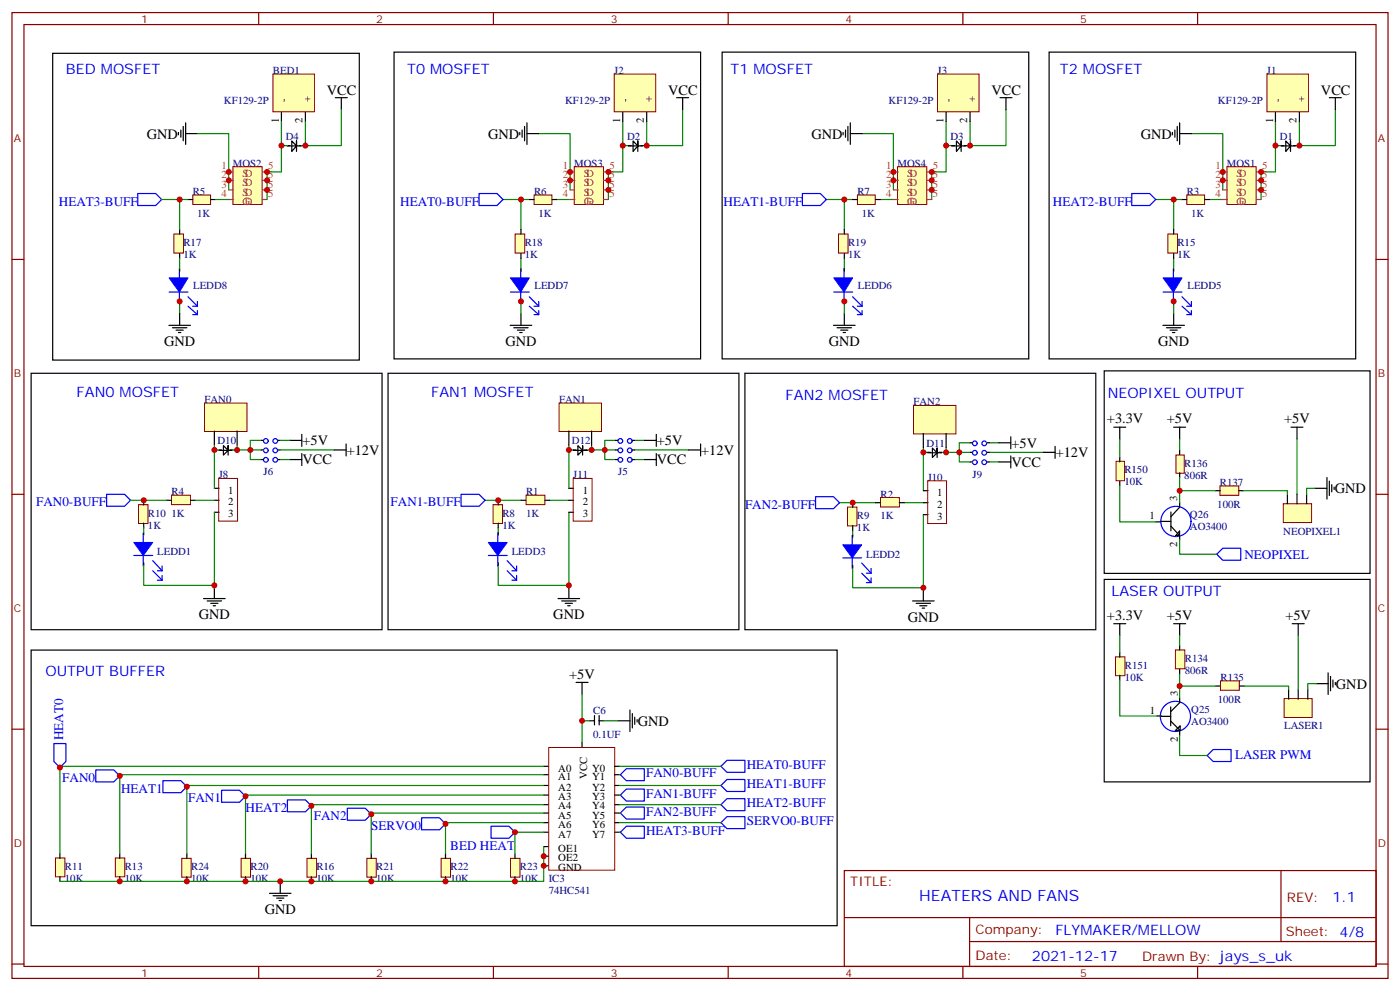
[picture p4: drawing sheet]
<svg xmlns="http://www.w3.org/2000/svg" width="412mm" height="292mm" viewBox="0 0 412 292" stroke-linecap="round" stroke-linejoin="round" font-family="sans-serif">
<g fill="none" stroke="#870000" stroke-width=".35">
<path d="M3.5 3.7h405.4v284.3h-405.4zM7.1 7.2h398.2v277.3h-398.2zM76.2 3.7v3.5M145.3 3.7v3.5M214.5 3.7v3.5M283.6 3.7v3.5M352.8 3.7v3.5M3.5 76.4h3.6M405.3 76.4h3.6M3.5 145.5h3.6M405.3 145.5h3.6M3.5 214.7h3.6"/>
<path d="M405.3 214.7h3.6M248.7 256.3h156.6v28.2h-156.6zM377.3 256.3v20.9M248.7 270.1h156.5M285.6 277.2h119.6M285.6 270.1v14.2M3.5 283.8h3.6M76.2 284.5v3.5M145.3 284.5v3.5M214.5 284.5v3.5M283.6 284.5v3.5M352.8 284.5v3.5"/>
<path d="M405.3 283.8h3.6"/>
</g>
<path d="M80.4 21.8h12.2v11.1h-12.2z" fill="#ffffb0" stroke="#800000" stroke-width=".29"/>
<path d="M82.9 33v2.8M90 33v2.8M52.9 79.2v.7M52.9 88v.7" fill="none" stroke="#000" stroke-width=".35"/>
<path d="M52.8 79v9.8M49.8 86h5.6M55.4 87.4l2.7 2.7M55.4 90.1l2.7 2.5M56.8 90.1h1.3M56.8 92.6h1.3M58.1 88.8v1.3M58.1 91.4v1.2" fill="none" stroke="#00f" stroke-width=".35"/>
<path d="M49.8 81.8h5.6l-2.6 4.2z" fill="#00f" stroke="#00f" stroke-width=".29"/>
<path d="M68.6 49.1h8.6v11.1h-8.6z" fill="#ffffb0" stroke="#800000" stroke-width=".29"/>
<path d="M67.4 50.6h1.4M67.4 53.1h1.4M67.4 55.9h1.4M67.4 58.7h1.4M77.3 50.6h1.4M77.3 53.1h1.4M77.3 55.9h1.4M77.3 58.7h1.4" fill="none" stroke="#cc4026" stroke-width=".35"/>
<path d="M84.6 43h2.7M84.7 42.9h.7M88.2 42.9h.7M88.7 43h-1.4l-1.4-1.5v3.1l1.4-1.6v-1.5v3.1" fill="none" stroke="#000" stroke-width=".35"/>
<path d="M51.2 68.9h2.8v5.6h-2.8z" fill="#ffffb0" stroke="#800000" stroke-width=".29"/>
<path d="M52.9 67.6v1.3M52.9 74.6v1.4" fill="none" stroke="#000" stroke-width=".35"/>
<path d="M56.8 57.4h5.2v2.8h-5.2z" fill="#ffffb0" stroke="#800000" stroke-width=".29"/>
<g fill="none" stroke="#000" stroke-width=".35">
<path d="M52.6 39v.7M53.3 38.3v2.1M54 37.2v4.3M54.7 39.3h3.5M54.7 36.2v6.3M98.8 28.8h3.5M100.5 28.8v3.5M153.1 39v.7M153.8 38.3v2.1M154.5 37.2v4.3M155.2 39.3h3.5M155.2 36.2v6.3"/>
<path d="M199.3 28.8h3.5M201.1 28.8v3.5M55.4 58.7h1.4M62.1 58.7h1.4M49.7 95.8h6.4M50.8 96.5h4.2M51.9 97.2h2.1M52.6 97.9h.7M52.9 92.3v3.5M150.3 95.8h6.3M151.3 96.5h4.3M152.4 97.2h2.1"/>
<path d="M153.1 97.9h.7M153.5 92.3v3.5"/>
</g>
<g fill="none" stroke="#008700" stroke-width=".35">
<path d="M58.2 39.3h9.2v16.6M82.9 35.8v14.8h-4.2v8.1M90 35.8v7.1h-1.1M100.5 32.3v10.6h-10.5M158.7 39.3h9.2v16.6M183.4 35.8v14.8h-4.2v8.1M190.5 35.8v7.1h-1.1M201.1 32.3v10.6h-10.6M47.6 58.7h7.8M52.9 58.7v8.9M63.5 58.7h3.9M82.9 42.9h1.8"/>
<path d="M148.2 58.7h7.7M153.5 58.7v8.9M164 58.7h3.9M183.4 42.9h1.8M52.9 76v3.2M153.5 76v3.2M52.9 88.4v3.9M153.5 88.4v3.9"/>
</g>
<path d="M40.6 57h5.3l1.7 1.7-1.7 1.8h-5.3zM141.1 57h5.3l1.8 1.7-1.8 1.8h-5.3z" fill="none" stroke="#00f" stroke-width=".35"/>
<path d="M157.3 57.4h5.3v2.8h-5.3z" fill="#ffffb0" stroke="#800000" stroke-width=".29"/>
<path d="M155.9 58.7h1.4M162.7 58.7h1.3" fill="none" stroke="#000" stroke-width=".35"/>
<path d="M151.7 68.9h2.9v5.6h-2.9z" fill="#ffffb0" stroke="#800000" stroke-width=".29"/>
<path d="M185.1 43h2.8M185.2 42.9h.7M188.7 42.9h.7M189.3 43h-1.4l-1.4-1.5v3.1l1.4-1.6v-1.5v3.1M153.5 67.6v1.3M153.5 74.6v1.4" fill="none" stroke="#000" stroke-width=".35"/>
<path d="M169.1 49.1h8.7v11.1h-8.7z" fill="#ffffb0" stroke="#800000" stroke-width=".29"/>
<path d="M167.9 50.6h1.4M167.9 53.1h1.4M167.9 55.9h1.4M167.9 58.7h1.4M177.8 50.6h1.4M177.8 53.1h1.4M177.8 55.9h1.4M177.8 58.7h1.4" fill="none" stroke="#cc4026" stroke-width=".35"/>
<path d="M153.4 79v9.8M150.4 86h5.5M155.9 87.4l2.8 2.7M155.9 90.1l2.8 2.5M157.3 90.1h1.4M157.3 92.6h1.4M158.7 88.8v1.3M158.7 91.4v1.2" fill="none" stroke="#00f" stroke-width=".35"/>
<path d="M153.5 79.2v.7M153.5 88v.7" fill="none" stroke="#000" stroke-width=".35"/>
<path d="M150.4 81.8h5.5l-2.5 4.2z" fill="#00f" stroke="#00f" stroke-width=".29"/>
<path d="M180.9 21.8h12.3v11.1h-12.3z" fill="#ffffb0" stroke="#800000" stroke-width=".29"/>
<g fill="none" stroke="#000" stroke-width=".35">
<path d="M183.4 33v2.8M190.5 33v2.8M248.4 39v.7M249.1 38.3v2.1M249.8 37.2v4.3M250.5 39.3h3.5M250.5 36.2v6.3M294.6 28.8h3.5M296.3 28.8v3.5M245.5 95.8h6.4M246.6 96.5h4.2M247.6 97.2h2.2"/>
<path d="M248.4 97.9h.7M248.7 92.3v3.5"/>
</g>
<path d="M254 39.3h9.2v16.6M278.7 35.8v14.8h-4.2v8.1M285.8 35.8v7.1h-1.1M296.3 32.3v10.6h-10.5M243.4 58.7h7.8M248.7 58.7v8.9M259.3 58.7h3.9M278.7 42.9h1.8M248.7 76v3.2M248.7 88.4v3.9" fill="none" stroke="#008700" stroke-width=".35"/>
<path d="M236.4 57h5.3l1.7 1.7-1.7 1.8h-5.3z" fill="none" stroke="#00f" stroke-width=".35"/>
<path d="M252.6 57.4h5.2v2.8h-5.2z" fill="#ffffb0" stroke="#800000" stroke-width=".29"/>
<path d="M251.2 58.7h1.4M257.9 58.7h1.4" fill="none" stroke="#000" stroke-width=".35"/>
<path d="M247 68.9h2.8v5.6h-2.8z" fill="#ffffb0" stroke="#800000" stroke-width=".29"/>
<path d="M280.3 43h2.8M280.5 42.9h.7M284 42.9h.7M284.5 43h-1.4l-1.4-1.5v3.1l1.4-1.6v-1.5v3.1M248.7 67.6v1.3M248.7 74.6v1.4" fill="none" stroke="#000" stroke-width=".35"/>
<path d="M264.4 49.1h8.6v11.1h-8.6z" fill="#ffffb0" stroke="#800000" stroke-width=".29"/>
<path d="M263.2 50.6h1.4M263.2 53.1h1.4M263.2 55.9h1.4M263.2 58.7h1.4M273.1 50.6h1.4M273.1 53.1h1.4M273.1 55.9h1.4M273.1 58.7h1.4" fill="none" stroke="#cc4026" stroke-width=".35"/>
<path d="M248.6 79v9.8M245.6 86h5.6M251.2 87.4l2.7 2.7M251.2 90.1l2.7 2.5M252.6 90.1h1.3M252.6 92.6h1.3M253.9 88.8v1.3M253.9 91.4v1.2" fill="none" stroke="#00f" stroke-width=".35"/>
<path d="M248.7 79.2v.7M248.7 88v.7" fill="none" stroke="#000" stroke-width=".35"/>
<path d="M245.6 81.8h5.6l-2.6 4.2z" fill="#00f" stroke="#00f" stroke-width=".29"/>
<path d="M276.2 21.8h12.2v11.1h-12.2z" fill="#ffffb0" stroke="#800000" stroke-width=".29"/>
<g fill="none" stroke="#000" stroke-width=".35">
<path d="M278.7 33v2.8M285.8 33v2.8M345.4 39v.7M346.1 38.3v2.1M346.8 37.2v4.3M347.5 39.3h3.5M347.5 36.2v6.3M391.6 28.8h3.5M393.3 28.8v3.5M342.5 95.8h6.4M343.6 96.5h4.2M344.7 97.2h2.1"/>
<path d="M345.4 97.9h.7M345.7 92.3v3.5"/>
</g>
<path d="M351 39.3h9.2v16.6M375.7 35.8v14.8h-4.2v8.1M382.8 35.8v7.1h-1.1M393.3 32.3v10.6h-10.5M340.4 58.7h7.8M345.7 58.7v8.9M356.3 58.7h3.9M375.7 42.9h1.8M345.7 76v3.2M345.7 88.4v3.9" fill="none" stroke="#008700" stroke-width=".35"/>
<path d="M333.4 57h5.3l1.7 1.7-1.7 1.8h-5.3z" fill="none" stroke="#00f" stroke-width=".35"/>
<path d="M349.6 57.4h5.2v2.8h-5.2z" fill="#ffffb0" stroke="#800000" stroke-width=".29"/>
<path d="M348.2 58.7h1.4M354.9 58.7h1.4" fill="none" stroke="#000" stroke-width=".35"/>
<path d="M344 68.9h2.8v5.6h-2.8z" fill="#ffffb0" stroke="#800000" stroke-width=".29"/>
<path d="M377.4 43h2.7M377.5 42.9h.7M381 42.9h.7M381.5 43h-1.4l-1.3-1.5v3.1l1.3-1.6v-1.5v3.1M345.7 67.6v1.3M345.7 74.6v1.4" fill="none" stroke="#000" stroke-width=".35"/>
<path d="M361.4 49.1h8.6v11.1h-8.6z" fill="#ffffb0" stroke="#800000" stroke-width=".29"/>
<path d="M360.2 50.6h1.4M360.2 53.1h1.4M360.2 55.9h1.4M360.2 58.7h1.4M370.1 50.6h1.4M370.1 53.1h1.4M370.1 55.9h1.4M370.1 58.7h1.4" fill="none" stroke="#cc4026" stroke-width=".35"/>
<path d="M345.6 79v9.8M342.6 86h5.6M348.2 87.4l2.8 2.7M348.2 90.1l2.8 2.5M349.6 90.1h1.4M349.6 92.6h1.4M351 88.8v1.3M351 91.4v1.2" fill="none" stroke="#00f" stroke-width=".35"/>
<path d="M345.7 79.2v.7M345.7 88v.7" fill="none" stroke="#000" stroke-width=".35"/>
<path d="M342.6 81.8h5.6l-2.6 4.2z" fill="#00f" stroke="#00f" stroke-width=".29"/>
<path d="M373.2 21.8h12.2v11.1h-12.2z" fill="#ffffb0" stroke="#800000" stroke-width=".29"/>
<path d="M375.7 33v2.8M382.8 33v2.8M76.9 135.3h.7M76.9 132.5h.7M76.9 129.6h.7M81.9 135.3h.6M81.9 132.5h.6M81.9 129.6h.6M42.3 156.8v.7M42.3 165.6v.7" fill="none" stroke="#000" stroke-width=".35"/>
<g fill="none" stroke="#00f" stroke-width=".35">
<path d="M79 132.6a.69 .69 0 0 0-.9-.7 .69 .69 0 0 0-.3 1.2 .69 .69 0 0 0 1.1-.2l.1-.3M81.8 132.6a.69 .69 0 0 0-1-.6 .69 .69 0 0 0-.2 1.1 .69 .69 0 0 0 1.1-.2l.1-.3M42.2 156.9v9.7M39.4 163.5h5.6M45 165.1l2.8 2.9M45 168l2.8 2.8M46.4 168h1.4M46.4 170.8h1.4M47.8 166.6v1.4M47.8 169.4v1.4"/>
<circle cx="78.3" cy="129.8" r=".7"/>
<circle cx="78.3" cy="135.4" r=".7"/>
<circle cx="81.1" cy="129.8" r=".69"/>
<circle cx="81.1" cy="135.4" r=".69"/>
</g>
<path d="M39.4 159.7h5.6l-2.8 3.8z" fill="#00f" stroke="#00f" stroke-width=".29"/>
<path d="M40.8 148.6h2.8v5.5h-2.8z" fill="#ffffb0" stroke="#800000" stroke-width=".29"/>
<path d="M42.3 147.3v1.4M42.3 154v1.4" fill="none" stroke="#000" stroke-width=".35"/>
<path d="M50.5 145.8h5.6v2.8h-5.6z" fill="#ffffb0" stroke="#800000" stroke-width=".29"/>
<path d="M64.4 132.6h2.8M64.6 132.5h.7M67.7 132.5h.7M68.6 132.6h-1.4l-1.4-1.4v2.8l1.4-1.4v-1.4v2.8M49 147.3h1.4M56.1 147.3h1.4M63.1 147.3h1.4M63.1 143.8h1.4M63.1 150.8h1.4" fill="none" stroke="#000" stroke-width=".35"/>
<path d="M64.4 140.8h5.6v12.6h-5.6z" fill="none" stroke="#800000" stroke-width=".29"/>
<path d="M60.3 118.7h12.5v8.3h-12.5z" fill="#ffffb0" stroke="#800000" stroke-width=".29"/>
<g fill="none" stroke="#000" stroke-width=".35">
<path d="M63.1 126.9v4.2M69.8 126.9v4.2M85.4 129.6h3.5M85.4 135.3h3.5M88.9 127.9v3.5M88.9 133.5v3.6M98.4 132.5h3.6M102 130.7v3.5M189.8 129.6h3.5M189.8 135.3h3.5M193.3 127.9v3.5M193.3 133.5v3.6"/>
<path d="M202.8 132.5h3.6M206.4 130.7v3.5M60 176.2h6.3M61 176.9h4.3M62.1 177.6h2.1M62.8 178.3h.7M63.1 172.7v3.5M164.4 176.2h6.3M165.5 176.9h4.2M166.5 177.6h2.1M167.2 178.3h.7M167.6 172.7v3.5"/>
</g>
<g fill="none" stroke="#008700" stroke-width=".35">
<path d="M63.1 132.5h1.5M63.1 131.1v12.7M69.8 131.1v1.4h-1.4M69.8 132.5h7.1M76.9 129.6h-3.2v5.7h3.2M82.5 129.6h2.9M82.5 132.5h15.9M82.5 135.3h2.9M167.6 132.5h1.4M167.6 131.1v12.7M174.3 131.1v1.4h-1.4M174.3 132.5h7"/>
<path d="M181.3 129.6h-3.1v5.7h3.1M187 129.6h2.8M187 132.5h15.8M187 135.3h2.8M38.5 147.3h10.5M42.3 155.4v1.4M57.5 147.3h5.6M63.1 150.8v21.9M142.9 147.3h10.6M146.8 155.4v1.4M161.9 147.3h5.7M167.6 150.8v21.9"/>
<path d="M42.3 166.3v6h20.8M146.8 166.3v6h20.8"/>
</g>
<path d="M31.4 145.5h5.3l1.8 1.8-1.8 1.7h-5.3zM135.8 145.5h5.3l1.8 1.8-1.8 1.7h-5.3z" fill="none" stroke="#00f" stroke-width=".35"/>
<path d="M164.7 118.7h12.5v8.3h-12.5z" fill="#ffffb0" stroke="#800000" stroke-width=".29"/>
<path d="M167.6 126.9v4.2M168.8 132.6h2.8M169 132.5h.7M172.2 132.5h.7M173 132.6h-1.4l-1.4-1.4v2.8l1.4-1.4v-1.4v2.8M174.3 126.9v4.2M167.6 143.8h1.4M167.6 147.3h1.4M167.6 150.8h1.4" fill="none" stroke="#000" stroke-width=".35"/>
<path d="M168.8 140.8h5.6v12.6h-5.6z" fill="none" stroke="#800000" stroke-width=".29"/>
<path d="M155 145.8h5.5v2.8h-5.5z" fill="#ffffb0" stroke="#800000" stroke-width=".29"/>
<path d="M153.5 147.3h1.3M160.5 147.3h1.4" fill="none" stroke="#000" stroke-width=".35"/>
<path d="M145.2 148.6h2.8v5.5h-2.8z" fill="#ffffb0" stroke="#800000" stroke-width=".29"/>
<g fill="none" stroke="#000" stroke-width=".35">
<path d="M181.3 135.3h.7M181.3 132.5h.7M181.3 129.6h.7M186.3 135.3h.7M186.3 132.5h.7M186.3 129.6h.7M294.2 136h3.5M294.2 130.4h3.5M297.7 128.6v3.5M297.7 134.2v3.6M307.3 133.2h3.5M310.8 131.4v3.5"/>
<path d="M146.8 147.3v1.4M146.8 154v1.4M146.8 156.8v.7M146.8 165.6v.7M268.8 176.9h6.4M269.9 177.6h4.2M270.9 178.3h2.1M271.6 179h.7M272 173.4v3.5"/>
</g>
<g fill="none" stroke="#00f" stroke-width=".35">
<path d="M183.4 132.6a.69 .69 0 0 0-.9-.7 .69 .69 0 0 0-.3 1.2 .69 .69 0 0 0 1.2-.2v-.3M186.2 132.6a.69 .69 0 0 0-1-.6 .69 .69 0 0 0-.2 1.1 .69 .69 0 0 0 1.2-.2v-.3M146.6 156.9v9.7M240.2 146.2h5.3l1.8 1.8-1.8 1.8h-5.3zM143.8 163.5h5.6M149.4 165.1l2.8 2.9M149.4 168l2.8 2.8M150.8 168h1.4M150.8 170.8h1.4M152.2 166.6v1.4M152.2 169.4v1.4"/>
<circle cx="182.7" cy="129.8" r=".7"/>
<circle cx="182.7" cy="135.4" r=".7"/>
<circle cx="185.5" cy="129.8" r=".69"/>
<circle cx="185.5" cy="135.4" r=".69"/>
</g>
<path d="M143.8 159.7h5.6l-2.8 3.8z" fill="#00f" stroke="#00f" stroke-width=".29"/>
<g fill="none" stroke="#008700" stroke-width=".35">
<path d="M272 131.8v12.7M272 133.2h1.4M278.7 131.8v1.4h-1.4M278.7 133.2h7.1M285.8 130.4h-3.2v5.6h3.2M291.4 133.2h15.9M291.4 136h2.8M291.4 130.4h2.8M247.3 148h10.6M251.2 156.1v1.4M266.3 148h5.7M272 151.5v21.9"/>
<path d="M251.2 167v6h20.8"/>
</g>
<path d="M269.1 119.4h12.5v8.3h-12.5z" fill="#ffffb0" stroke="#800000" stroke-width=".29"/>
<path d="M272 127.6v4.2M273.3 133.3h2.7M273.4 133.2h.7M276.6 133.2h.7M277.4 133.3h-1.4l-1.3-1.4v2.8l1.3-1.4v-1.4v2.8M278.7 127.6v4.2M272 144.5h1.4M272 148h1.4M272 151.5h1.4" fill="none" stroke="#000" stroke-width=".35"/>
<path d="M273.3 141.6h5.5v12.5h-5.5z" fill="none" stroke="#800000" stroke-width=".29"/>
<path d="M259.4 146.5h5.5v2.8h-5.5z" fill="#ffffb0" stroke="#800000" stroke-width=".29"/>
<path d="M257.9 148h1.4M265 148h1.3" fill="none" stroke="#000" stroke-width=".35"/>
<path d="M249.7 149.3h2.7v5.5h-2.7z" fill="#ffffb0" stroke="#800000" stroke-width=".29"/>
<path d="M285.8 136h.6M285.8 133.2h.6M285.8 130.4h.6M290.7 136h.7M290.7 133.2h.7M290.7 130.4h.7M251.2 148v1.4M251.2 154.7v1.4M251.2 157.5v.7M251.2 166.3v.7" fill="none" stroke="#000" stroke-width=".35"/>
<g fill="none" stroke="#00f" stroke-width=".35">
<path d="M251 157.6v9.7M248.3 164.2h5.5M253.8 165.8l2.8 2.9M253.8 168.7l2.8 2.8M255.2 168.7h1.4M255.2 171.5h1.4M256.6 167.3v1.4M256.6 170.1v1.4"/>
<circle cx="287.2" cy="130.5" r=".7"/>
<circle cx="287.2" cy="136.1" r=".7"/>
<circle cx="287.2" cy="133.3" r=".7"/>
<circle cx="289.9" cy="130.5" r=".69"/>
<circle cx="289.9" cy="136.1" r=".69"/>
<circle cx="289.9" cy="133.3" r=".69"/>
</g>
<path d="M248.3 160.4h5.5l-2.8 3.8z" fill="#00f" stroke="#00f" stroke-width=".29"/>
<path d="M378 148.3h8.4v5.5h-8.4z" fill="#ffffb0" stroke="#800000" stroke-width=".29"/>
<path d="M379.2 145.5v2.8M382.1 145.5v2.8M384.9 145.5v2.8" fill="none" stroke="#000" stroke-width=".35"/>
<path d="M359.4 143.1h5.5v2.7h-5.5z" fill="#ffffb0" stroke="#800000" stroke-width=".29"/>
<path d="M358.1 144.5h1.4M364.8 144.5h1.4" fill="none" stroke="#000" stroke-width=".35"/>
<path d="M328.8 135.8h2.4v5.7h-2.4z" fill="#ffffb0" stroke="#800000" stroke-width=".29"/>
<path d="M329.8 134.6v1.4M329.8 141.7v1.4" fill="none" stroke="#000" stroke-width=".35"/>
<path d="M346.4 133.9h2.5v5.4h-2.5z" fill="#ffffb0" stroke="#800000" stroke-width=".29"/>
<path d="M347.5 132.5v1.4M347.5 139.2v1.4M340.4 153.6h1.4M341.9 153.5h3M344.9 154.9l2.6 2.8h-1.1h1.1v-1.4l-1.1 1.4M344.9 150.7v5.6M347.5 149.3l-2.6 2.8M347.5 148v1.4M347.5 157.5v1.4" fill="none" stroke="#000" stroke-width=".35"/>
<path d="M350.8 153.5a4.4 4.4 0 0 0-6.4-4 4.4 4.4 0 0 0-.7 7.6 4.4 4.4 0 0 0 7.1-2.8v-.8" fill="none" stroke="#00f" stroke-width=".35"/>
<path d="M378.3 205.7h8.2v5.5h-8.2z" fill="#ffffb0" stroke="#800000" stroke-width=".29"/>
<path d="M379.6 203v2.8M382.4 203v2.8M385.2 203v2.8" fill="none" stroke="#000" stroke-width=".35"/>
<path d="M359.5 200.5h5.6v2.7h-5.6z" fill="#ffffb0" stroke="#800000" stroke-width=".29"/>
<path d="M358.1 202h1.4M365.1 202h1.4" fill="none" stroke="#000" stroke-width=".35"/>
<path d="M328.6 193.4h2.8v5.5h-2.8z" fill="#ffffb0" stroke="#800000" stroke-width=".29"/>
<path d="M329.8 192.1v1.4M329.8 198.8v1.4" fill="none" stroke="#000" stroke-width=".35"/>
<path d="M346.2 191.3h2.8v5.6h-2.8z" fill="#ffffb0" stroke="#800000" stroke-width=".29"/>
<g fill="none" stroke="#000" stroke-width=".35">
<path d="M328.1 125.8h3.5M329.8 125.8v3.5M345.7 125.8h3.5M347.5 125.8v3.5M380.3 125.8h3.5M382.1 125.8v3.5M387.3 143.8h3.6M390.9 140.6v6.3M391.6 141.6v4.3M392.3 142.7v2.1M393 143.4v.7M328.1 183.6h3.5"/>
<path d="M329.8 183.6v3.5M345.7 183.6h3.5M347.5 183.6v3.5M347.5 190v1.4M347.5 197v1.4M380.6 183.6h3.6M382.4 183.6v3.5M391.2 198.1v6.3M391.9 199.1v4.3M173.6 212.2h1.4M175.1 210.6v2.8M176.4 212.2h1.4"/>
<path d="M176.5 210.6v2.8M340.8 210.8h1.4M342.1 210.9h2.8M344.9 212.3l2.7 2.8h-1.4h1.4v-1.4l-1.4 1.4M344.9 208.1v5.6M347.5 205.5v1.4M347.5 215v1.4M347.6 206.7l-2.7 2.8M387.7 201.3h3.5M392.6 200.2v2.1M393.3 200.9v.7"/>
</g>
<g fill="none" stroke="#00f" stroke-width=".35">
<path d="M358.4 163.2l1.8-1.8h5.3v3.5h-5.3zM355.6 222.4l1.8-1.7h5.3v3.5h-5.3z"/>
<circle cx="346.2" cy="210.9" r="4.4"/>
</g>
<g fill="none" stroke="#008700" stroke-width=".35">
<path d="M347.5 129.3v3.2M382.1 129.3v16.2M329.8 143.1v10.5h10.6M347.5 158.9v4.3h10.9M347.5 140.6v7.4M347.5 144.5h10.6M366.2 144.5h13v1M387.3 143.8h-2.4v1.7M329.8 187.1v5M347.5 187.1v2.9M347.5 198.4v7.1M382.4 187.1v15.9"/>
<path d="M329.8 200.2v10.6h11M347.5 216.4v6h8.1M347.5 202h10.6M366.5 202h13.1v1M387.7 201.3h-2.5v1.7"/>
</g>
<path d="M16.3 252.6h2.8v5.5h-2.8z" fill="#ffffb0" stroke="#800000" stroke-width=".29"/>
<path d="M17.6 251.4v1.3M17.6 258.1v1.4" fill="none" stroke="#000" stroke-width=".35"/>
<path d="M34 252.6h2.8v5.5h-2.8z" fill="#ffffb0" stroke="#800000" stroke-width=".29"/>
<path d="M35.3 251.4v1.3M35.3 258.1v1.4" fill="none" stroke="#000" stroke-width=".35"/>
<path d="M150.4 252.7h2.8v5.5h-2.8z" fill="#ffffb0" stroke="#800000" stroke-width=".29"/>
<path d="M151.7 251.4v1.3M151.7 258.1v1.4" fill="none" stroke="#000" stroke-width=".35"/>
<path d="M129.9 252.7h2.8v5.5h-2.8z" fill="#ffffb0" stroke="#800000" stroke-width=".29"/>
<path d="M131.2 251.4v1.3M131.2 258.1v1.4" fill="none" stroke="#000" stroke-width=".35"/>
<path d="M108.1 252.7h2.7v5.5h-2.7z" fill="#ffffb0" stroke="#800000" stroke-width=".29"/>
<path d="M109.4 251.4v1.3M109.4 258.1v1.4" fill="none" stroke="#000" stroke-width=".35"/>
<path d="M90.4 252.7h2.8v5.5h-2.8z" fill="#ffffb0" stroke="#800000" stroke-width=".29"/>
<path d="M91.7 251.4v1.3M91.7 258.1v1.4" fill="none" stroke="#000" stroke-width=".35"/>
<path d="M71 252.7h2.8v5.5h-2.8z" fill="#ffffb0" stroke="#800000" stroke-width=".29"/>
<path d="M72.3 251.4v1.3M72.3 258.1v1.4" fill="none" stroke="#000" stroke-width=".35"/>
<path d="M53.5 252.7h2.8v5.5h-2.8z" fill="#ffffb0" stroke="#800000" stroke-width=".29"/>
<g fill="none" stroke="#000" stroke-width=".35">
<path d="M15.5 15.7h90.3v90.3h-90.3zM116.1 15.3h90.3v90.4h-90.3zM212.7 15.3h90.3v90.4h-90.3zM309 15.3h90.3v90.4h-90.3zM9.2 109.9h103.3v75.5h-103.3zM114.3 109.9h103.4v75.5h-103.4zM219.4 109.9h103.4v75.5h-103.4zM325.3 109.2h78.3v59.6h-78.3zM325.3 170.6h78.3v59.6h-78.3zM9.2 191.4h237.4v81.1h-237.4zM169.7 200.9h3.5M171.4 200.9v3.5"/>
<path d="M171.4 218.5v1.4M182 212.2h3.6M185.6 209v6.4M186.3 210.1v4.2M187 211.1v2.2M187.7 211.8v.7M160.2 225.6h1.4M160.2 228.1h1.4M160.2 231.2h1.4M160.2 234.1h1.4M160.2 236.9h1.4M160.2 239.4h1.4"/>
<path d="M181 225.6h1.4M181 228.1h1.4M181 231.2h1.4M181 234.1h1.4M181 236.9h1.4M181 239.4h1.4M55 251.4v1.3M55 258.1v1.4M82.5 259.5v3.5M160.2 249.2h1.4M160.2 242.2h1.4M160.2 254.9h1.4"/>
<path d="M160.2 245h1.4M160.2 252.1h1.4M181 242.2h1.4M181 245h1.4M79.4 263h6.3M80.4 263.7h4.3M81.5 264.4h2.1M82.2 265.1h.7"/>
</g>
<path d="M161.6 220.1h19.5v36.1h-19.5z" fill="none" stroke="#800000" stroke-width=".29"/>
<g fill="none" stroke="#008700" stroke-width=".35">
<path d="M329.8 129.3v5.3M171.4 212.2h2.2M171.4 204.4v14.1M177.8 212.2h4.2M160.2 225.6h-142.6v25.8M160.2 228.1h-124.9v23.3M160.2 231.2h-105.2v20.2M160.2 234.1h-87.9v17.3M160.2 236.9h-68.5v14.5M160.2 239.4h-50.8v12M182.4 239.4h.3M182.4 236.9h30"/>
<path d="M182.4 234.1h.3M182.4 231.2h30M182.4 228.1h.3M182.4 225.6h30M160.2 249.2v10.3h-142.6M160.2 242.2h-29v9.2M160.2 245h-8.5v6.4M182.4 245h.3M182.4 242.2h30"/>
</g>
<g fill="none" stroke="#00f" stroke-width=".35">
<path d="M15.9 218.9h3.5v5.3l-1.8 1.8-1.7-1.8zM28.2 226.7h5.3l1.8 1.7-1.8 1.8h-5.3zM48 229.8h5.3l1.7 1.8-1.7 1.8h-5.3zM65.3 232.7h5.3l1.7 1.7-1.7 1.8h-5.3zM84.7 235.5h5.3l1.7 1.7-1.7 1.8h-5.3zM102.3 237.9h5.3l1.8 1.8-1.8 1.8h-5.3zM182.7 239.4l1.8-1.8h5.3v3.5h-5.3zM182.7 234.1l1.8-1.8h5.3v3.5h-5.3zM182.7 228.1l1.8-1.8h5.3v3.5h-5.3zM212.4 231.2l1.7-1.7h5.3v3.5h-5.3zM214.1 235.1h5.3v3.6h-5.3l-1.7-1.8zM214.1 223.8h5.3v3.6h-5.3l-1.7-1.8z"/>
<path d="M124.2 240.8h5.3l1.7 1.7-1.7 1.8h-5.3zM144.6 243.2h5.3l1.8 1.8-1.8 1.8h-5.3zM182.7 245l1.8-1.8h5.3v3.6h-5.3zM212.4 242.2l1.7-1.8h5.3v3.5h-5.3z"/>
</g>
<g fill="#c00">
<circle cx="90" cy="42.9" r=".88"/>
<circle cx="82.9" cy="42.9" r=".88"/>
<circle cx="78.7" cy="55.9" r=".88"/>
<circle cx="78.7" cy="53.1" r=".88"/>
<circle cx="78.7" cy="50.6" r=".88"/>
<circle cx="67.4" cy="50.6" r=".88"/>
<circle cx="67.4" cy="53.1" r=".88"/>
<circle cx="52.9" cy="58.7" r=".88"/>
<circle cx="52.9" cy="88.7" r=".88"/>
<circle cx="153.5" cy="88.7" r=".88"/>
<circle cx="153.5" cy="58.7" r=".88"/>
<circle cx="167.9" cy="53.1" r=".88"/>
<circle cx="167.9" cy="50.6" r=".88"/>
<circle cx="179.2" cy="50.6" r=".88"/>
<circle cx="179.2" cy="53.1" r=".88"/>
<circle cx="179.2" cy="55.9" r=".88"/>
<circle cx="183.4" cy="42.9" r=".88"/>
<circle cx="190.5" cy="42.9" r=".88"/>
<circle cx="248.7" cy="88.7" r=".88"/>
<circle cx="248.7" cy="58.7" r=".88"/>
<circle cx="263.2" cy="53.1" r=".88"/>
<circle cx="263.2" cy="50.6" r=".88"/>
<circle cx="274.5" cy="50.6" r=".88"/>
<circle cx="274.5" cy="53.1" r=".88"/>
<circle cx="274.5" cy="55.9" r=".88"/>
<circle cx="278.7" cy="42.9" r=".88"/>
<circle cx="285.8" cy="42.9" r=".88"/>
<circle cx="345.7" cy="88.7" r=".88"/>
<circle cx="345.7" cy="58.7" r=".88"/>
<circle cx="360.2" cy="53.1" r=".88"/>
<circle cx="360.2" cy="50.6" r=".88"/>
<circle cx="371.5" cy="50.6" r=".88"/>
<circle cx="371.5" cy="53.1" r=".88"/>
<circle cx="371.5" cy="55.9" r=".88"/>
<circle cx="375.7" cy="42.9" r=".88"/>
<circle cx="382.8" cy="42.9" r=".88"/>
<circle cx="73.7" cy="132.5" r=".88"/>
<circle cx="69.9" cy="132.5" r=".88"/>
<circle cx="63.1" cy="132.5" r=".88"/>
<circle cx="42.3" cy="147.3" r=".88"/>
<circle cx="63.1" cy="172.3" r=".88"/>
<circle cx="167.6" cy="172.3" r=".88"/>
<circle cx="146.8" cy="147.3" r=".88"/>
<circle cx="167.6" cy="132.5" r=".88"/>
<circle cx="174.3" cy="132.5" r=".88"/>
<circle cx="178.2" cy="132.5" r=".88"/>
<circle cx="272" cy="173" r=".88"/>
<circle cx="251.2" cy="148" r=".88"/>
<circle cx="272" cy="133.2" r=".88"/>
<circle cx="278.7" cy="133.2" r=".88"/>
<circle cx="282.6" cy="133.2" r=".88"/>
<circle cx="347.5" cy="144.5" r=".88"/>
<circle cx="347.5" cy="202" r=".88"/>
<circle cx="131.2" cy="259.5" r=".88"/>
<circle cx="160.2" cy="254.9" r=".88"/>
<circle cx="160.2" cy="252.1" r=".88"/>
<circle cx="17.6" cy="226" r=".88"/>
<circle cx="35.3" cy="259.5" r=".88"/>
<circle cx="35.3" cy="228.4" r=".88"/>
<circle cx="55" cy="259.5" r=".88"/>
<circle cx="55" cy="231.6" r=".88"/>
<circle cx="72.3" cy="259.5" r=".88"/>
<circle cx="72.3" cy="234.4" r=".88"/>
<circle cx="171.5" cy="212.2" r=".88"/>
<circle cx="91.7" cy="259.5" r=".88"/>
<circle cx="82.6" cy="259.5" r=".88"/>
<circle cx="91.7" cy="237.2" r=".88"/>
<circle cx="109.4" cy="259.5" r=".88"/>
<circle cx="109.4" cy="239.7" r=".88"/>
<circle cx="131.2" cy="242.5" r=".88"/>
<circle cx="151.7" cy="245" r=".88"/>
<circle cx="151.7" cy="259.5" r=".88"/>
</g>
<text font-size="4.6" fill="#00f" x="270.8" y="265.3">HEATERS AND FANS</text>
<g font-size="4.2" fill="#00f">
<text x="19.4" y="21.7">BED MOSFET</text>
<text x="119.9" y="21.7">T0 MOSFET</text>
<text x="215.2" y="21.7">T1 MOSFET</text>
<text x="312.2" y="21.7">T2 MOSFET</text>
<text x="22.6" y="116.9">FAN0 MOSFET</text>
<text x="127" y="116.9">FAN1 MOSFET</text>
<text x="231.4" y="117.7">FAN2 MOSFET</text>
<text x="326.3" y="117.3">NEOPIXEL OUTPUT</text>
<text x="327.4" y="175.5">LASER OUTPUT</text>
<text x="13.4" y="199.1">OUTPUT BUFFER</text>
<text x="392.5" y="265.6">1.1</text>
<text x="310.9" y="275.1">FLYMAKER/MELLOW</text>
<text x="304" y="282.9">2021-12-17</text>
</g>
<g font-size="4.2">
<text x="96.3" y="28">VCC</text>
<text x="196.8" y="28">VCC</text>
<text x="292.1" y="28">VCC</text>
<text x="389.1" y="28">VCC</text>
<text x="43.2" y="40.8">GND</text>
<text x="143.8" y="40.8">GND</text>
<text x="239" y="40.8">GND</text>
<text x="336" y="40.8">GND</text>
<text x="48.3" y="101.9">GND</text>
<text x="148.9" y="101.9">GND</text>
<text x="244.1" y="101.9">GND</text>
<text x="341.1" y="101.9">GND</text>
<text x="326.1" y="124.7">+3.3V</text>
<text x="343.7" y="124.7">+5V</text>
<text x="378.3" y="124.7">+5V</text>
<text x="89.1" y="131.1">+5V</text>
<text x="193.5" y="131.1">+5V</text>
<text x="297.9" y="131.8">+5V</text>
<text x="89.1" y="136.7">VCC</text>
<text x="102.1" y="133.9">+12V</text>
<text x="193.5" y="136.7">VCC</text>
<text x="206.6" y="133.9">+12V</text>
<text x="297.9" y="137.4">VCC</text>
<text x="311" y="134.6">+12V</text>
<text x="393.2" y="145.2">GND</text>
<text x="58.6" y="182.3">GND</text>
<text x="163" y="182.3">GND</text>
<text x="267.4" y="183">GND</text>
<text x="326.1" y="182.5">+3.3V</text>
<text x="343.7" y="182.5">+5V</text>
<text x="378.6" y="182.5">+5V</text>
<text x="167.7" y="199.8">+5V</text>
<text x="393.5" y="202.7">GND</text>
<text x="187.9" y="213.6">GND</text>
<text x="78" y="269">GND</text>
</g>
<g font-size="3.9" fill="#00f">
<text x="17.3" y="60.5">HEAT3-BUFF</text>
<text x="117.9" y="60.5">HEAT0-BUFF</text>
<text x="213.1" y="60.5">HEAT1-BUFF</text>
<text x="310.1" y="60.5">HEAT2-BUFF</text>
<text x="10.6" y="149">FAN0-BUFF</text>
<text x="115" y="149">FAN1-BUFF</text>
<text x="219.5" y="149.8">FAN2-BUFF</text>
<text x="366.6" y="164.5">NEOPIXEL</text>
<text x="18.6" y="217.9" transform="rotate(-90 18.6 217.9)">HEAT0</text>
<text x="220" y="226.4">HEAT0-BUFF</text>
<text x="363.8" y="223.3">LASER PWM</text>
<text x="18.3" y="230.2">FAN0</text>
<text x="35.7" y="233.4">HEAT1</text>
<text x="190.3" y="228.9">FAN0-BUFF</text>
<text x="220" y="232">HEAT1-BUFF</text>
<text x="55.4" y="236.2">FAN1</text>
<text x="72.3" y="239">HEAT2</text>
<text x="190.3" y="234.9">FAN1-BUFF</text>
<text x="220" y="237.7">HEAT2-BUFF</text>
<text x="92.4" y="241.5">FAN2</text>
<text x="109.4" y="244.3">SERVO0</text>
<text x="190.3" y="245.8">HEAT3-BUFF</text>
<text x="190.3" y="240.1">FAN2-BUFF</text>
<text x="220" y="243">SERVO0-BUFF</text>
<text x="132.6" y="250.2">BED HEAT</text>
</g>
<g font-size="3.9" fill="#800">
<text x="250.5" y="260.9">TITLE:</text>
<text x="379.1" y="265.6">REV:</text>
<text x="287.4" y="275.1">Company:</text>
<text x="378.7" y="275.7">Sheet: 4/8</text>
<text x="287.4" y="282.8">Date:</text>
<text x="336.4" y="282.8">Drawn By: jays_s_uk</text>
</g>
<g font-size="3.2" fill="#800">
<text x="41.6" y="6.7">1</text>
<text x="110.8" y="6.7">2</text>
<text x="179.9" y="6.7">3</text>
<text x="249.1" y="6.7">4</text>
<text x="318.2" y="6.7">5</text>
<text x="4.1" y="41.8">A</text>
<text x="405.9" y="41.8">A</text>
<text x="4.1" y="110.9">B</text>
<text x="405.9" y="110.9">B</text>
<text x="4.1" y="180.1">C</text>
<text x="405.9" y="180.1">C</text>
<text x="4.1" y="249.2">D</text>
<text x="405.9" y="249.2">D</text>
<text x="41.6" y="287.5">1</text>
<text x="110.8" y="287.5">2</text>
<text x="179.9" y="287.5">3</text>
<text x="249.1" y="287.5">4</text>
<text x="318.2" y="287.5">5</text>
</g>
<g font-size="3.2" fill="#000080">
<text x="80.4" y="21.8">BED1</text>
<text x="180.9" y="21.8">J2</text>
<text x="276.2" y="21.8">J3</text>
<text x="373.2" y="21.8">J1</text>
<text x="66" y="30.5">KF129-2P</text>
<text x="166.5" y="30.5">KF129-2P</text>
<text x="261.7" y="30.5">KF129-2P</text>
<text x="358.8" y="30.5">KF129-2P</text>
<text x="84.2" y="41.1">D4</text>
<text x="184.7" y="41.1">D2</text>
<text x="280" y="41.1">D3</text>
<text x="377" y="41.1">D1</text>
<text x="68.6" y="49.1">MOS2</text>
<text x="169.1" y="49.1">MOS3</text>
<text x="264.4" y="49.1">MOS4</text>
<text x="361.4" y="49.1">MOS1</text>
<text x="56.8" y="57.4">R5</text>
<text x="157.3" y="57.4">R6</text>
<text x="252.6" y="57.4">R7</text>
<text x="349.6" y="57.4">R3</text>
<text x="58.1" y="64">1K</text>
<text x="158.6" y="64">1K</text>
<text x="253.9" y="64">1K</text>
<text x="350.9" y="64">1K</text>
<text x="54" y="75.9">1K</text>
<text x="54" y="72.4">R17</text>
<text x="154.6" y="75.9">1K</text>
<text x="154.6" y="72.4">R18</text>
<text x="249.8" y="75.9">1K</text>
<text x="249.8" y="72.4">R19</text>
<text x="346.8" y="75.9">1K</text>
<text x="346.8" y="72.4">R15</text>
<text x="56.9" y="85.2">LEDD8</text>
<text x="157.4" y="85.2">LEDD7</text>
<text x="252.7" y="85.2">LEDD6</text>
<text x="349.8" y="85.1">LEDD5</text>
<text x="60.3" y="118.7">FAN0</text>
<text x="164.7" y="118.7">FAN1</text>
<text x="269.1" y="119.4">FAN2</text>
<text x="64.1" y="130.9">D10</text>
<text x="168.5" y="130.9">D12</text>
<text x="272.9" y="131.6">D11</text>
<text x="348.9" y="137.5">R136</text>
<text x="64.4" y="140.8">J8</text>
<text x="77.7" y="140">J6</text>
<text x="168.8" y="140.8">J11</text>
<text x="182.1" y="140">J5</text>
<text x="273.3" y="141.6">J10</text>
<text x="286.5" y="140.7">J9</text>
<text x="331.2" y="142.9">10K</text>
<text x="331.2" y="139.3">R150</text>
<text x="348.9" y="141">806R</text>
<text x="359.4" y="143.1">R137</text>
<text x="50.5" y="145.8">R4</text>
<text x="155" y="145.8">R1</text>
<text x="259.4" y="146.5">R2</text>
<text x="358.6" y="149.7">100R</text>
<text x="43.6" y="155.6">1K</text>
<text x="43.6" y="152.1">R10</text>
<text x="50.5" y="152.1">1K</text>
<text x="148" y="155.6">1K</text>
<text x="148" y="152.1">R8</text>
<text x="155" y="152.1">1K</text>
<text x="252.4" y="152.8">R9</text>
<text x="259.4" y="152.8">1K</text>
<text x="350.5" y="152.5">Q26</text>
<text x="252.4" y="156.3">1K</text>
<text x="350.5" y="156">AO3400</text>
<text x="378" y="157.4">NEOPIXEL1</text>
<text x="46.3" y="163.5">LEDD1</text>
<text x="150.7" y="163.5">LEDD3</text>
<text x="255.2" y="164.2">LEDD2</text>
<text x="331.4" y="196.9">R151</text>
<text x="349" y="194.9">R134</text>
<text x="331.4" y="200.4">10K</text>
<text x="349" y="198.4">806R</text>
<text x="359.5" y="200.5">R135</text>
<text x="350.9" y="209.9">Q25</text>
<text x="358.7" y="207.1">100R</text>
<text x="174.8" y="210.3">C6</text>
<text x="350.9" y="213.4">AO3400</text>
<text x="378.3" y="214.8">LASER1</text>
<text x="174.8" y="217.3">0.1UF</text>
<text x="19.1" y="256.1">R11</text>
<text x="36.8" y="256.1">R13</text>
<text x="56.3" y="256.2">R24</text>
<text x="73.8" y="256.2">R20</text>
<text x="93.2" y="256.2">R16</text>
<text x="110.8" y="256.2">R21</text>
<text x="132.7" y="256.2">R22</text>
<text x="153.2" y="256.2">R23</text>
<text x="19.1" y="259.6">10K</text>
<text x="36.8" y="259.6">10K</text>
<text x="56.3" y="259.7">10K</text>
<text x="73.8" y="259.7">10K</text>
<text x="93.2" y="259.7">10K</text>
<text x="110.8" y="259.7">10K</text>
<text x="132.7" y="259.7">10K</text>
<text x="153.2" y="259.7">10K</text>
<text x="161.6" y="263.2">74HC541</text>
<text x="161.6" y="259.7">IC3</text>
</g>
<g font-size="3.2">
<text x="84.5" y="30.1" transform="rotate(-90 84.5 30.1)">-</text>
<text x="91.4" y="30.1" transform="rotate(-90 91.4 30.1)">+</text>
<text x="185" y="30.1" transform="rotate(-90 185 30.1)">-</text>
<text x="192" y="30.1" transform="rotate(-90 192 30.1)">+</text>
<text x="280.3" y="30.1" transform="rotate(-90 280.3 30.1)">-</text>
<text x="287.2" y="30.1" transform="rotate(-90 287.2 30.1)">+</text>
<text x="377.3" y="30.1" transform="rotate(-90 377.3 30.1)">-</text>
<text x="384.2" y="30.1" transform="rotate(-90 384.2 30.1)">+</text>
<text x="82.2" y="36.3" transform="rotate(-90 82.2 36.3)">1</text>
<text x="89.1" y="36.3" transform="rotate(-90 89.1 36.3)">2</text>
<text x="182.7" y="36.3" transform="rotate(-90 182.7 36.3)">1</text>
<text x="189.7" y="36.3" transform="rotate(-90 189.7 36.3)">2</text>
<text x="278" y="36.3" transform="rotate(-90 278 36.3)">1</text>
<text x="284.9" y="36.3" transform="rotate(-90 284.9 36.3)">2</text>
<text x="375" y="36.3" transform="rotate(-90 375 36.3)">1</text>
<text x="381.9" y="36.3" transform="rotate(-90 381.9 36.3)">2</text>
<text x="67.2" y="145.3">1</text>
<text x="67.2" y="148.8">2</text>
<text x="171.7" y="145.3">1</text>
<text x="171.7" y="148.8">2</text>
<text x="276.1" y="146">1</text>
<text x="276.1" y="149.5">2</text>
<text x="346.8" y="147.6" transform="rotate(-90 346.8 147.6)">3</text>
<text x="67.2" y="152.2">3</text>
<text x="171.7" y="152.2">3</text>
<text x="276.1" y="152.9">3</text>
<text x="338.6" y="152.8">1</text>
<text x="346.8" y="161" transform="rotate(-90 346.8 161)">2</text>
<text x="346.9" y="205" transform="rotate(-90 346.9 205)">3</text>
<text x="338.7" y="210.2">1</text>
<text x="346.9" y="218.4" transform="rotate(-90 346.9 218.4)">2</text>
<text x="164.5" y="227.2">A0</text>
<text x="174.4" y="227.2">Y0</text>
<text x="164.5" y="229.7">A1</text>
<text x="164.5" y="232.8">A2</text>
<text x="172.9" y="229.4" transform="rotate(-90 172.9 229.4)">VCC</text>
<text x="174.4" y="232.8">Y2</text>
<text x="174.4" y="229.7">Y1</text>
<text x="164.5" y="235.5">A3</text>
<text x="164.5" y="238.3">A4</text>
<text x="174.4" y="238.3">Y4</text>
<text x="174.4" y="235.5">Y3</text>
<text x="164.5" y="241.1">A5</text>
<text x="164.5" y="243.9">A6</text>
<text x="174.4" y="243.9">Y6</text>
<text x="174.4" y="241.1">Y5</text>
<text x="164.5" y="250.7">OE1</text>
<text x="164.5" y="246.6">A7</text>
<text x="174.4" y="246.6">Y7</text>
<text x="164.5" y="256.4">GND</text>
<text x="164.5" y="253.6">OE2</text>
</g>
<g font-size="3.2" fill="#cc4125">
<text x="65.3" y="49.8">1</text>
<text x="65.3" y="52.5">2</text>
<text x="71.4" y="52">SD</text>
<text x="79" y="52.5">5</text>
<text x="79" y="49.8">5</text>
<text x="165.8" y="49.8">1</text>
<text x="165.8" y="52.5">2</text>
<text x="172" y="52">SD</text>
<text x="179.5" y="52.5">5</text>
<text x="179.5" y="49.8">5</text>
<text x="261" y="49.8">1</text>
<text x="261" y="52.5">2</text>
<text x="267.2" y="52">SD</text>
<text x="274.8" y="52.5">5</text>
<text x="274.8" y="49.8">5</text>
<text x="358.1" y="49.8">1</text>
<text x="358.1" y="52.5">2</text>
<text x="364.2" y="52">SD</text>
<text x="371.8" y="52.5">5</text>
<text x="371.8" y="49.8">5</text>
<text x="65.3" y="55.3">3</text>
<text x="65.3" y="58.1">4</text>
<text x="71.4" y="54.8">SD</text>
<text x="71.4" y="57.6">SD</text>
<text x="79" y="58.1">5</text>
<text x="79" y="55.3">5</text>
<text x="165.8" y="55.3">3</text>
<text x="165.8" y="58.1">4</text>
<text x="172" y="54.8">SD</text>
<text x="172" y="57.6">SD</text>
<text x="179.5" y="58.1">5</text>
<text x="179.5" y="55.3">5</text>
<text x="261" y="55.3">3</text>
<text x="261" y="58.1">4</text>
<text x="267.2" y="54.8">SD</text>
<text x="267.2" y="57.6">SD</text>
<text x="274.8" y="58.1">5</text>
<text x="274.8" y="55.3">5</text>
<text x="358.1" y="55.3">3</text>
<text x="358.1" y="58.1">4</text>
<text x="364.2" y="54.8">SD</text>
<text x="364.2" y="57.6">SD</text>
<text x="371.8" y="58.1">5</text>
<text x="371.8" y="55.3">5</text>
<text x="71.4" y="60.4">G</text>
<text x="72.1" y="60.4">D</text>
<text x="172" y="60.4">G</text>
<text x="172.6" y="60.4">D</text>
<text x="267.2" y="60.4">G</text>
<text x="267.9" y="60.4">D</text>
<text x="364.2" y="60.4">G</text>
<text x="364.9" y="60.4">D</text>
</g>
</svg>
